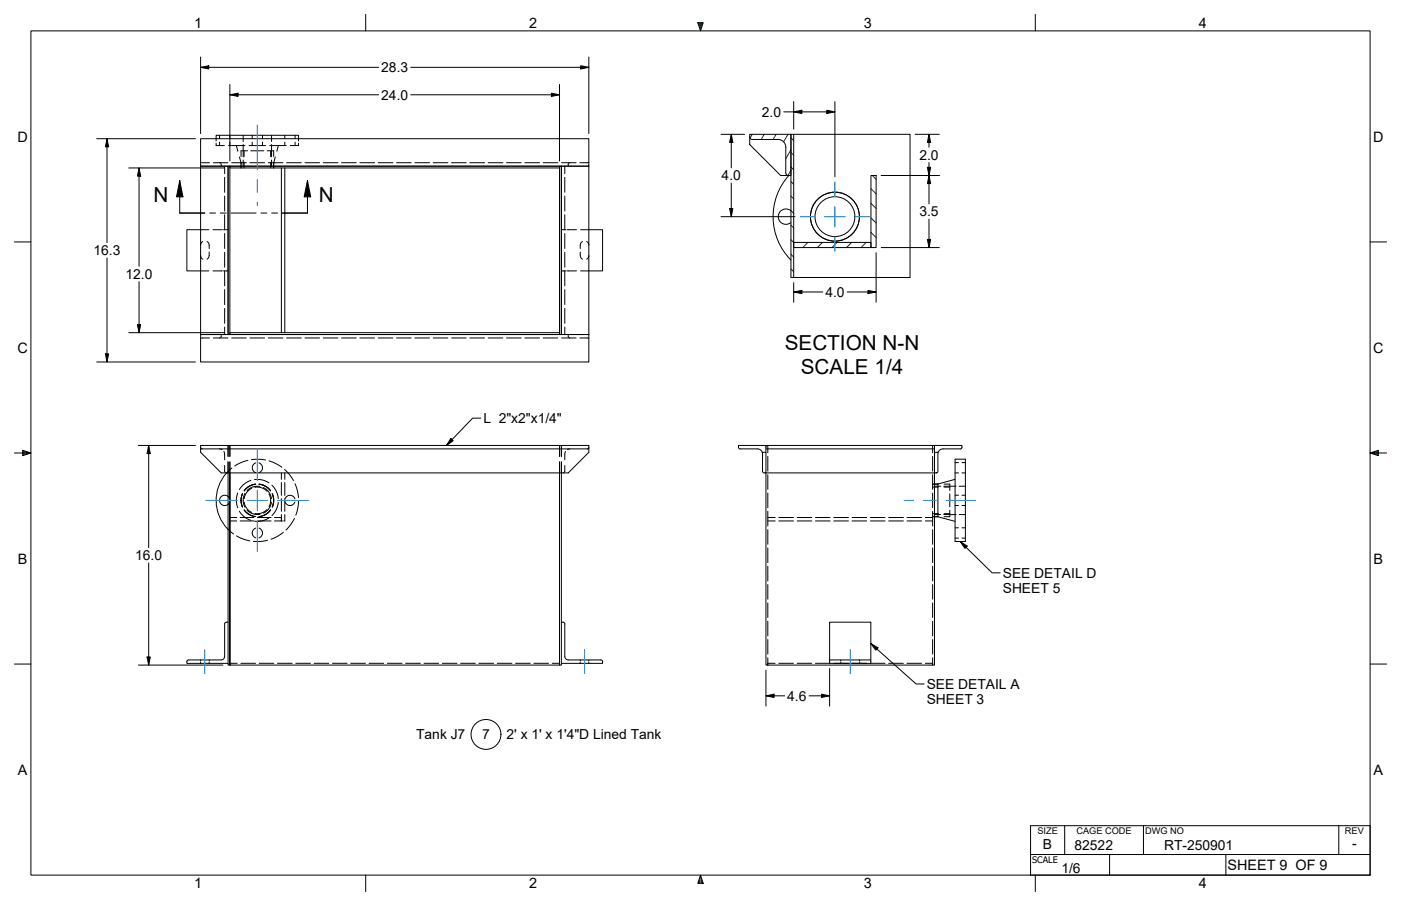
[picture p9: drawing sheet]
<svg xmlns="http://www.w3.org/2000/svg" width="432mm" height="279mm" viewBox="0 0 432 279" stroke-linecap="round" stroke-linejoin="round" font-family="sans-serif">
<g fill="none" stroke="#008000" stroke-width=".31">
<path d="M231.9 41.4l-.7 1.2M235.5 41.4l-.9 1.6M239.2 41.4l-.9 1.6M242.9 41.4l-1.4 2.3M243.8 56l.8 .8M243.8 51.5l.8 .8M243.8 47l.8 .9M243.8 42.5l.8 .9M243.8 52.5l-.9 1.6M243.8 46.2l-1.6 2.7M268.4 58.2l1.6 1.6M268.9 54.1l1.1 1.2"/>
<path d="M243.8 78.4l.8 .9M243.8 73.9l.8 .9M243.8 69.4l.8 .9M243.8 65l.8 .8M243.8 60.5l.8 .8M249 74.8l-1.6 1.5M253.5 74.8l-1.6 1.5M258 74.8l-1.6 1.5M262.5 74.8l-1.6 1.5M267 74.8l-1.6 1.5M268.4 71.7l1.6 1.6M268.4 67.2l1.6 1.6"/>
<path d="M268.4 62.7l1.6 1.6M268.4 76.2l.2 .1M243.8 82.9l.8 .9"/>
</g>
<g fill="none" stroke="#000" stroke-width=".31">
<path d="M61.8 51.2h8.5v52h-8.5zM61.8 50.1h.2M61.8 42.8h119.7v8.4h-119.7zM62.2 50.2h2.4M65.7 50.2h4.6M66.6 43.5v-1.8h25.4v1.8M66.6 44.2v.7h2.6M67.6 50.2h.3M67.7 41.7v1.1M67.7 43.8v1.1M68.1 50.4l.1 .5M68.2 51.1v.1"/>
<path d="M69.2 51.2v2.4M69.2 54.7v4.6M70.3 51.2h.5v52h-.5zM70.4 44.9h5.1M70.8 51.2h101.6v.6h-101.6zM70.8 41.7v1.1M70.8 43.8v1.1M71.4 50.2h4.5M72.8 44.9l.5 1.8M73.8 48.4l.5 1.8M74.3 50v1.8M75 41.7v1.9"/>
<path d="M75 44.6v3.8M75 49.3v1.9M75.2 46.5v1.8M75.2 50v1.8M76.3 46.5h-2v1.8M76.8 44.9h5.1M77 50.2h4.6M77.3 46.5h4M77.7 41.7v1.1M77.7 43.8v1.1M80.9 41.7v1.1M80.9 43.8v1.1"/>
<path d="M82.3 46.5h2v1.8M82.7 50.2h4.5M83.1 44.9h5.1M83.4 46.5v1.8M83.4 50v1.8M83.7 41.7v1.9M83.7 44.6v3.8M83.7 49.3v1.9M84.3 50v1.8M84.8 48.4l-.4 1.8M85.8 44.9l-.5 1.8M86.7 51.8v50.8"/>
<path d="M87.8 41.7v1.1M87.8 43.8v1.1M87.8 51.8v50.8M88.3 50.2h4.6M91 41.7v1.1M91 43.8v1.1M92 44.2v.7h-2.5M94 50.2h4.5M99.6 50.2h4.5M105.3 50.2h4.5M110.9 50.2h4.5M116.6 50.2h4.5"/>
<path d="M122.2 50.2h4.5M127.9 50.2h4.5M133.5 50.2h4.5M139.2 50.2h4.5M144.8 50.2h4.5M150.5 50.2h4.5M156.1 50.2h4.5M161.8 50.2h4.5M167.4 50.2h4.5M172.4 51.2h9.1v52h-8.5v-52v52h-.6zM173.1 50.2h4.5M174.1 51.2v2.4"/>
<path d="M174.1 54.7v4.6M175.1 51.1v.1M175.2 50.4l-.1 .5M175.7 50.2h-.3M181.1 50.2h-2.4M181.5 50.1h-.2M231.1 42.2a.79 .79 0 0 0 .8 .8h7.9a2.38 2.38 0 0 1 2.4 2.4v7.9a.79 .79 0 0 0 .8 .8M231.1 41.4h12.7v12.7h-3.2l-9.5-9.5zM243.1 54.1a19.1 19.1 0 0 0 .7 26.1M244.6 41.4h35.9v44.2h-36.7v-44.2h.8v44.2M268.4 54.1h1.6v22.2h-1.6zM61.8 78.8l.2 .6 .5 .5"/>
<path d="M62.5 74.5l-.4 .3-.3 .8M63.8 74.5l.6 .8 .1 1.4M64.4 70.8h-6.8v12.7h6.8M64.5 77.7l-.1 1.4-.6 .8M65.6 70.8h2.9M68.9 70.8h.5M69.2 60.5v4.6M69.2 66.2v4.7M69.2 72v4.6M69.2 77.8v4.6M69.6 70.8h.3M70.1 70.8h.2"/>
<path d="M173 70.8h.2M173.4 70.8h.3M173.9 70.8h.5M174.1 60.5v4.6M174.1 66.2v4.7M174.1 72v4.6M174.1 77.8v4.6M174.8 70.8h2.9M178.8 77.7l.1 1.4 .6 .8M178.9 70.8h6.8v12.7h-6.8M179.5 74.5l-.6 .8-.1 1.4M180.8 74.5l.4 .3 .3 .8"/>
<path d="M181.5 78.8l-.1 .6-.6 .5M243.8 65a2.38 2.38 0 0 0-3.3 .2 2.38 2.38 0 0 0 0 3.2 2.38 2.38 0 0 0 3.3 .2M244.6 74.8h23.8v1.5h-23.8zM65.6 83.5h2.9M68.9 83.5h.5M69.2 83.5v4.7M69.2 89.3v4.6M69.2 95.1v4.6M69.6 83.5h.3M70.1 83.5h.2M173 83.5h.2M173.4 83.5h.3"/>
<path d="M173.9 83.5h.5M174.1 83.5v4.7M174.1 89.3v4.6M174.1 95.1v4.6M174.8 83.5h2.9M61.8 103.2h119.7v8.4h-119.7zM62 104.3h-.2M64.6 104.2h-2.4M65.7 104.2h4.6M67.9 104.2h-.3M68.2 103.5l-.1 .5M68.2 103.2v.2"/>
<path d="M69.2 100.9v2.3M70.8 102.6h101.6v.6h-101.6zM71.4 104.2h4.5M77 104.2h4.6M82.7 104.2h4.5M88.3 104.2h4.6M94 104.2h4.5M99.6 104.2h4.5M105.3 104.2h4.5M110.9 104.2h4.5M116.6 104.2h4.5M122.2 104.2h4.5"/>
<path d="M127.9 104.2h4.5M133.5 104.2h4.5M139.2 104.2h4.5M144.8 104.2h4.5M150.5 104.2h4.5M156.1 104.2h4.5M161.8 104.2h4.5M167.4 104.2h4.5M173.1 104.2h4.5M174.1 100.9v2.3M175.1 103.5l.1 .5M175.1 103.2v.2"/>
<path d="M175.4 104.2h.3M178.7 104.2h2.4M181.3 104.3h.2M61.8 137.9l.1 .3M61.8 137.4h119.7v2.1l-6.4 6.3h-106.9l-6.4-6.3zM61.8 138.4h119.7M62.1 138.4h.3M67.6 138.4l.8 .3M69 139.2l.2 .8v1.8M70.3 137.4v3.4M70.8 137.4v3.4M172.4 137.4v3.4"/>
<path d="M173 137.4v3.4M174.3 139.2l-.2 .8v1.8M175.7 138.4l-.8 .3M181.2 138.4h-.2M181.5 137.9l-.1 .3M233.4 138.4l-5.3 .1-.4-.3-.1-.8h8.5v2.1M233.4 138.4l1.1 .4 .4 .7M234.9 139.5h1.2v6.3h-.7l-.4-.3zM236.1 137.9v-.5h51.9v.5M236.1 138.4h51.9M236.6 137.4v2.2M287.4 137.4v2.2"/>
<path d="M288 139.5v-2.1h8.5l-.3 1-5.9 .1-.7 .3-.4 .7M288 139.5h1.2l-.1 5.8-.4 .5h-.7zM69.2 143.6l.1 2M69.5 145.8h.3M70.3 142.5v62.6h.5v-59.3v59.3h101.6v-59.3M70.8 153.9a1.59 1.59 0 0 0-2.5-.9 1.59 1.59 0 0 0 0 2.6 1.59 1.59 0 0 0 2.5-.8M70.8 142.5v3.3M70.8 159.6h2.2M71.5 144.3a12.7 12.7 0 0 0 .5 20.4M73.3 152a6.3 6.3 0 0 0 0 4.6M73.8 157.6a6.4 6.4 0 0 0 3.5 2.9M74 159.6h4.3"/>
<path d="M74.7 152.3a4.9 4.9 0 0 0 0 4.1M75.2 154.8a4.2 4.2 0 0 0 2.4 3.2M75.5 152.2a4.5 4.5 0 0 0 0 4.2M76.1 157.3a4.4 4.4 0 0 0 4 1.3M76.4 142l-2.1 .6-1.9 1.1M77.3 148.2a6.4 6.4 0 0 0-3.5 2.8M77.5 141.8l2.2-.2 2.2 .3M77.6 150.6a4.1 4.1 0 0 0-2.4 3.2M78.4 147.9a6.4 6.4 0 0 1 4.5 1M78.5 150.3a4.1 4.1 0 0 1 3.8 1.2M78.8 149.3a4.9 4.9 0 0 0-3.5 2.1M78.8 159.3a4.9 4.9 0 0 1-3.5-2 4.9 4.9 0 0 0 3.5 2"/>
<path d="M78.8 142.7a1.58 1.58 0 0 0-1.1 1.6 1.58 1.58 0 0 0 1.1 1.5M79.3 159.6h4.2M79.8 142.7a1.6 1.6 0 0 1 1.1 1.6 1.6 1.6 0 0 1-1.1 1.5M79.8 149.3a4.9 4.9 0 0 1 3.6 2.1M79.8 159.3a5 5 0 0 0 3.6-2 5 5 0 0 1-3.6 2M80.1 150a4.3 4.3 0 0 0-4 1.3M81.2 150.4a4.3 4.3 0 0 1 2.5 3.4M82.3 157.1a4.1 4.1 0 0 1-3.8 1.2M82.9 159.7a6.4 6.4 0 0 1-4.5 1M82.9 142.1l2.1 .8 1.8 1.2M82.9 152.3a4.1 4.1 0 0 1 0 4M83.7 154.9a4.3 4.3 0 0 1-2.5 3.4"/>
<path d="M83.8 149.6a6.5 6.5 0 0 1 2 4.1M83.9 152.3a4.8 4.8 0 0 1 0 4.1 4.8 4.8 0 0 0 0-4.1zM84.6 159.6h2.1M85.8 154.9a6.5 6.5 0 0 1-2 4.1M86.7 145.8v2M86.7 148.8v4M86.7 153.8v3.9M86.7 158.7v2M87.7 144.8l1.5 1.6 1.2 1.8M87.8 158.7v2h-.4M87.8 145.8v2M87.8 148.8v4"/>
<path d="M87.8 153.8v3.9M87.9 153.8a1.6 1.6 0 0 1 1.5-1.1 1.6 1.6 0 0 1 1.5 1.1M87.9 154.8a1.6 1.6 0 0 0 1.5 1.1 1.6 1.6 0 0 0 1.5-1.1M90.7 159.9l-1.1 1.9-1.4 1.6M90.9 149.2l.8 2.1 .3 2.2M92 154.6l-.2 2.1-.6 2.2M172.4 142.5v3.3M173 142.5v62.6h-.6v-59.3M173.8 145.8h-.3M174.1 143.6l-.1 2M236.1 145.8h51.9v59.3h-51.9zM236.6 159.6h2.3"/>
<path d="M236.6 140.8v4.5M236.6 146.4v4.5M236.6 152.1v4.5M236.6 157.7v4.5M240 159.6h4.6M245.7 159.6h4.5M251.3 159.6h4.5M257 159.6h4.5M262.6 159.6h4.5M268.3 159.6h4.5M273.9 159.6h4.5M279.5 159.6h4.6"/>
<path d="M285.2 159.6h2.2M287.4 140.8v4.5M287.4 146.4v4.5M287.4 152.1v4.5M287.4 157.7v4.5M287.4 149.3h1.8M287.4 159.3h1.8M287.4 150.2h1.8M287.4 158.4h1.8M288 159.4h1.1l5.3 1.4M288 149.3h1.1M288 158.7h1.9"/>
<path d="M288 149.9h1.9M289.1 149.3v10.1M290.9 158.7h3.8M290.9 149.9h3.8M291 149.3h1.7v2M291 150.2h1.7M291 158.4h1.7M292.7 157.3v2h-1.7M292.7 152.3v4M294.4 145.8h1M294.4 152.7h1M294.4 155.9h1"/>
<path d="M294.4 142.7h1M294.4 141.6h3.1v25.4h-3.1zM294.4 147.8l-5.3 1.5M295.6 158.7h1.9M295.6 149.9h1.9M296.5 145.8h1M296.5 152.7h1M296.5 155.9h1M296.5 142.7h1M70.8 160.7h2.2M72.9 165.2l2 1 2.1 .6M74 160.7h4.3"/>
<path d="M78.8 162.9a1.59 1.59 0 0 0-1.1 1.5 1.59 1.59 0 0 0 1.1 1.5M79.3 160.7h4.2M79.8 162.9a1.58 1.58 0 0 1 1.1 1.5 1.58 1.58 0 0 1-1.1 1.5M82.5 166.6l-2.2 .4-2.2-.1M84.6 160.7h2.5M87.3 164.1l-1.8 1.3-2 .9M236.6 160.7h2.3M236.6 163.3v4.6M236.6 169v4.5M236.6 174.6v4.6M240 160.7h4.6M245.7 160.7h4.5"/>
<path d="M251.3 160.7h4.5M257 160.7h4.5M262.6 160.7h4.5M268.3 160.7h4.5M273.9 160.7h4.5M279.5 160.7h4.6M285.2 160.7h2.2M287.4 163.3v4.6M287.4 169v4.5M287.4 174.6v4.6M294.4 162.8h1M294.4 165.9h1"/>
<path d="M296.5 162.8h1M296.5 165.9h1M69.2 192.4v10.1M70.3 191.9h-.8l-.3 .5M173 191.9h.8l.3 .5v10.1l.4 .8 .6 .2h10.1M236.6 180.3v4.5M236.6 185.9v4.5M236.6 191.6v4.5M236.6 197.2v4.5M287.4 180.3v4.5M287.4 185.9v4.5M287.4 191.6v4.5"/>
<path d="M287.4 197.2v4.5M61.8 203.5v.4M61.8 204.2v.4M64.5 203.5v.4M64.5 204.2v.4M69.2 202.5l-.2 .6-.8 .4h-10.1l-.5 .3v.8h12.7M70.8 204.6h2.3M74.2 204.6h4.6M79.9 204.6h4.5M85.5 204.6h4.5M91.2 204.6h4.5M96.8 204.6h4.5"/>
<path d="M102.5 204.6h4.5M108.1 204.6h4.5M113.7 204.6h4.6M119.4 204.6h4.5M125 204.6h4.6M130.7 204.6h4.5M136.3 204.6h4.5M142 204.6h4.5M147.6 204.6h4.5M153.3 204.6h4.5M158.9 204.6h4.5M164.5 204.6h4.6"/>
<path d="M170.2 204.6h2.2M178.8 203.5v.4M178.8 204.2v.4M181.5 203.5v.4M181.5 204.2v.4M185.2 203.5l.5 .6M185.7 204v.6h-12.7M236.6 204.6h2.3M236.6 202.9v2.2M240 204.6h4.6M245.7 204.6h4.5M251.3 204.6h4.5"/>
<path d="M257 204.6h4.5M259.1 203.5v.4M259.1 204.2v.4M262.6 204.6h4.5M265 203.5v.4M265 204.2v.4M268.3 204.6h4.5M268.4 203.5h-12.7v1.1h12.7v-12.7h-12.7v11.6M273.9 204.6h4.5M279.5 204.6h4.6M285.2 204.6h2.2M287.4 202.9v2.2"/>
<circle cx="257.3" cy="66.8" r="6.1"/>
<circle cx="257.3" cy="66.8" r="7.5"/>
</g>
<g fill="#008000">
<path d="M215.9 269.9l.8 2.5h-.8z"/>
<path d="M215.9 269.9v2.5h-.8z"/>
<path d="M215.1 7h1.6l-.8 2.5z"/>
<path d="M422.3 139.7l2.5-.8v1.6z"/>
<path d="M7 138.9l2.5 .8-2.5 .8z"/>
</g>
<g fill="none" stroke="#000" stroke-width=".31">
<path d="M9.5 9.5h412.8v260.4h-412.8zM61.8 17.6v23.6M112.7 4.4v5.1M181.5 17.6v23.6M215.1 7h1.6l-.8 2.5zM319.1 4.4v5.1M61.8 20.8l2.5-.5v1zM61.8 20.8h54.9M70.8 29.2l2.6-.5v1zM70.8 29.2h45.9M70.8 26.1v23.6M126.6 20.8h54.9"/>
<path d="M126.6 29.2h45.8M169.9 28.7l2.5 .5-2.5 .5zM172.4 26.1v23.6M179 20.3l2.5 .5-2.5 .5zM241.6 34.5h15.7M244.6 31.3v8.5M244.6 34.5l2.5-.5v1zM254.8 34l2.5 .5-2.5 .5zM257.3 31.3v23.2M29.8 42.8h30.4M33 42.8l.5 2.5h-1zM33 42.8v32"/>
<path d="M39.7 51.8h29.6M42.9 51.8l.4 2.5h-.9zM42.9 51.8v30.3M55.4 55.7l1 5h-2zM55.4 55.7v10h7.7M94.8 55.7v10h-7.8M94.8 55.7l1 5h-2.1zM222.2 41.4h7.3M225.4 41.4v10.4M225.4 56.5v10.3M225.4 41.4l.5 2.5h-1zM271.6 54.1h17.9"/>
<path d="M282.1 41.4h7.4M285.8 51.6h1l-.5 2.5zM286.3 41.4v4M286.3 50.1v12.8M286.3 54.1l.5 2.5h-1zM286.3 41.4l.5 2.5h-1zM4.4 74.6h5.1M33 79.6v32M64.6 65.7h1.8M67.9 65.7h1.8M71.2 65.7h7.7M80.4 65.7h1.8"/>
<path d="M83.7 65.7h1.8M222.2 66.8h22.8M224.9 64.3h1l-.5 2.5zM270 77.9v15.3M271.6 76.3h17.9M285.8 73.8h1l-.5 2.5zM286.3 67.6v8.7M422.3 74.6h5.1M42.9 86.8v15.8M244.6 87.2v6M244.6 90l2.5-.4v1zM244.6 90h9"/>
<path d="M261.1 90h8.9M267.5 89.6l2.5 .4-2.5 .6zM29.8 111.6h30.4M32.5 109.1h1l-.5 2.5zM39.7 102.6h29.6M42.4 100.1h.9l-.4 2.5zM4.4 139.7h5.1l-2.5-.8v1.6l2.5-.8M42.7 137.4h17.5M45.8 137.4v31.5M45.8 137.4l.5 2.5h-1zM139 135.2l.7 .7-2.1 1.5zM148.2 128.9h-2.5l-8.1 8.5"/>
<path d="M422.3 139.7l2.5-.8v1.6l-2.5-.8h5.1M45.8 173.6v31.5M296 167l2.1 1.4-.7 .7zM296 167l9.8 9.7h2.5M268.4 198.5l2.2 1.3-.7 .7zM268.4 198.5l13.9 12.4h2.5M4.4 204.8h5.1M42.7 205.1h20.3M45.3 202.6h1l-.5 2.5zM63.2 205.1h5.5M236.1 206.7v11.1M236.1 214.6l2.5-.5v1z"/>
<path d="M236.1 214.6h5.8M249.4 214.6h6.3M253.2 214.1l2.5 .5-2.5 .5zM255.7 206.2v11.6M422.3 204.8h5.1M154.4 226.5a4.6 4.6 0 0 0-6.7-4.1 4.6 4.6 0 0 0-.7 7.8 4.6 4.6 0 0 0 7.3-2.9l.1-.8M317.6 254.6h104.7v15.3h-104.7zM328.1 254.6v8.9M352.4 254.6v8.9M412.6 254.6v8.9M112.7 269.9v5.1M215.9 269.9l.8 2.5h-1.6z"/>
<path d="M317.6 263.5h104.7M319.1 269.9v5.1M342 263.5v6.4M377.8 263.5v6.4"/>
</g>
<g fill="#000">
<path d="M61.8 20.8l2.5-.5v1z" fill-rule="evenodd"/>
<path d="M70.8 29.2l2.6-.5v1z" fill-rule="evenodd"/>
<path d="M169.9 28.7l2.5 .5-2.5 .5z" fill-rule="evenodd"/>
<path d="M179 20.3l2.5 .5-2.5 .5z" fill-rule="evenodd"/>
<path d="M244.6 34.5l2.5-.5v1z" fill-rule="evenodd"/>
<path d="M254.8 34l2.5 .5-2.5 .5z" fill-rule="evenodd"/>
<path d="M33 42.8l.5 2.5h-1z" fill-rule="evenodd"/>
<path d="M42.9 51.8l.4 2.5h-.9z" fill-rule="evenodd"/>
<path d="M225.4 41.4l.5 2.5h-1z" fill-rule="evenodd"/>
<path d="M285.8 51.6h1l-.5 2.5z" fill-rule="evenodd"/>
<path d="M286.3 54.1l.5 2.5h-1z" fill-rule="evenodd"/>
<path d="M286.3 41.4l.5 2.5h-1z" fill-rule="evenodd"/>
<path d="M55.4 55.7l1 5h-2z" fill-rule="evenodd"/>
<path d="M94.8 55.7l1 5h-2.1z" fill-rule="evenodd"/>
<path d="M224.9 64.3h1l-.5 2.5z" fill-rule="evenodd"/>
<path d="M285.8 73.8h1l-.5 2.5z" fill-rule="evenodd"/>
<path d="M244.6 90l2.5-.4v1z" fill-rule="evenodd"/>
<path d="M267.5 89.6l2.5 .4-2.5 .6z" fill-rule="evenodd"/>
<path d="M32.5 109.1h1l-.5 2.5z" fill-rule="evenodd"/>
<path d="M42.4 100.1h.9l-.4 2.5z" fill-rule="evenodd"/>
<path d="M45.8 137.4l.5 2.5h-1z" fill-rule="evenodd"/>
<path d="M139 135.2l.7 .7-2.1 1.5z" fill-rule="evenodd"/>
<path d="M296 167l2.1 1.4-.7 .7z" fill-rule="evenodd"/>
<path d="M268.4 198.5l2.2 1.3-.7 .7z" fill-rule="evenodd"/>
<path d="M45.3 202.6h1l-.5 2.5z" fill-rule="evenodd"/>
<path d="M236.1 214.6l2.5-.5v1z" fill-rule="evenodd"/>
<path d="M253.2 214.1l2.5 .5-2.5 .5z" fill-rule="evenodd"/>
</g>
<g fill="none" stroke="#0080ff" stroke-width=".31">
<path d="M79.3 38.5v13.8M79.3 55.3v4M257.3 56.1v4.5M79.3 62.3v1.2M246.6 66.8h4.6M254.1 66.8h6.4M257.3 63.6v6.4M257.3 73v4.5M263.5 66.8h4.6M79.3 138.4v9.7M63.4 154.3h9.8M76.1 154.3h6.4"/>
<path d="M79.3 151.1v6.4M85.5 154.3h9.7M278.7 154.3h2.9M284.6 154.3h4M291.5 154.3h9.2M79.3 160.5v9.7M63.1 200.3v7.5M180.2 200.3v7.5M262 200.3v7.5"/>
</g>
<g font-size="6.4">
<text x="47.3" y="62.2">N</text>
<text x="98.3" y="62.2">N</text>
<text x="241.9" y="108">SECTION N-N</text>
<text x="246.8" y="115.2">SCALE 1/4</text>
</g>
<g font-size="4.4">
<text x="59.9" y="8.6">1</text>
<text x="163.1" y="8.6">2</text>
<text x="266.3" y="8.6">3</text>
<text x="369.4" y="8.6">4</text>
<text x="5.4" y="43.6">D</text>
<text x="423.2" y="43.6">D</text>
<text x="5.4" y="108.8">C</text>
<text x="423.2" y="108.8">C</text>
<text x="5.5" y="173.8">B</text>
<text x="423.3" y="173.8">B</text>
<text x="5.5" y="238.9">A</text>
<text x="423.3" y="238.9">A</text>
<text x="378.3" y="268.3">SHEET 9 OF 9</text>
<text x="59.9" y="274">1</text>
<text x="163.1" y="274">2</text>
<text x="266.3" y="274">3</text>
<text x="369.4" y="274">4</text>
</g>
<g font-size="4.3">
<text x="117.5" y="22.3">28.3</text>
<text x="117.5" y="30.7">24.0</text>
<text x="234.8" y="36">2.0</text>
<text x="283.4" y="49.3">2.0</text>
<text x="222.4" y="55.6">4.0</text>
<text x="283.4" y="66.7">3.5</text>
<text x="28.9" y="78.7">16.3</text>
<text x="38.7" y="86">12.0</text>
<text x="254.4" y="91.5">4.0</text>
<text x="149" y="130.5">L 2&quot;x2&quot;x1/4&quot;</text>
<text x="41.7" y="172.8">16.0</text>
<text x="309.1" y="178.2">SEE DETAIL D</text>
<text x="309.1" y="183">SHEET 5</text>
<text x="285.6" y="212.4">SEE DETAIL A</text>
<text x="242.7" y="216.1">4.6</text>
<text x="285.6" y="217.3">SHEET 3</text>
<text x="128.3" y="228">Tank J7</text>
<text x="148.6" y="228">7</text>
<text x="156.1" y="228">2' x 1' x 1'4&quot;D Lined Tank</text>
<text x="321.5" y="261.9">B</text>
<text x="331.2" y="262.2">82522</text>
<text x="358.8" y="262.2">RT-250901</text>
<text x="416.7" y="261.5">-</text>
<text x="327.2" y="269.3">1/6</text>
</g>
<g font-size="2.8">
<text x="319.7" y="257.2">SIZE</text>
<text x="331.8" y="257.2">CAGE CODE</text>
<text x="352.9" y="257.2">DWG NO</text>
<text x="414.5" y="257.2">REV</text>
<text x="318.1" y="266.1">SCALE</text>
</g>
</svg>
